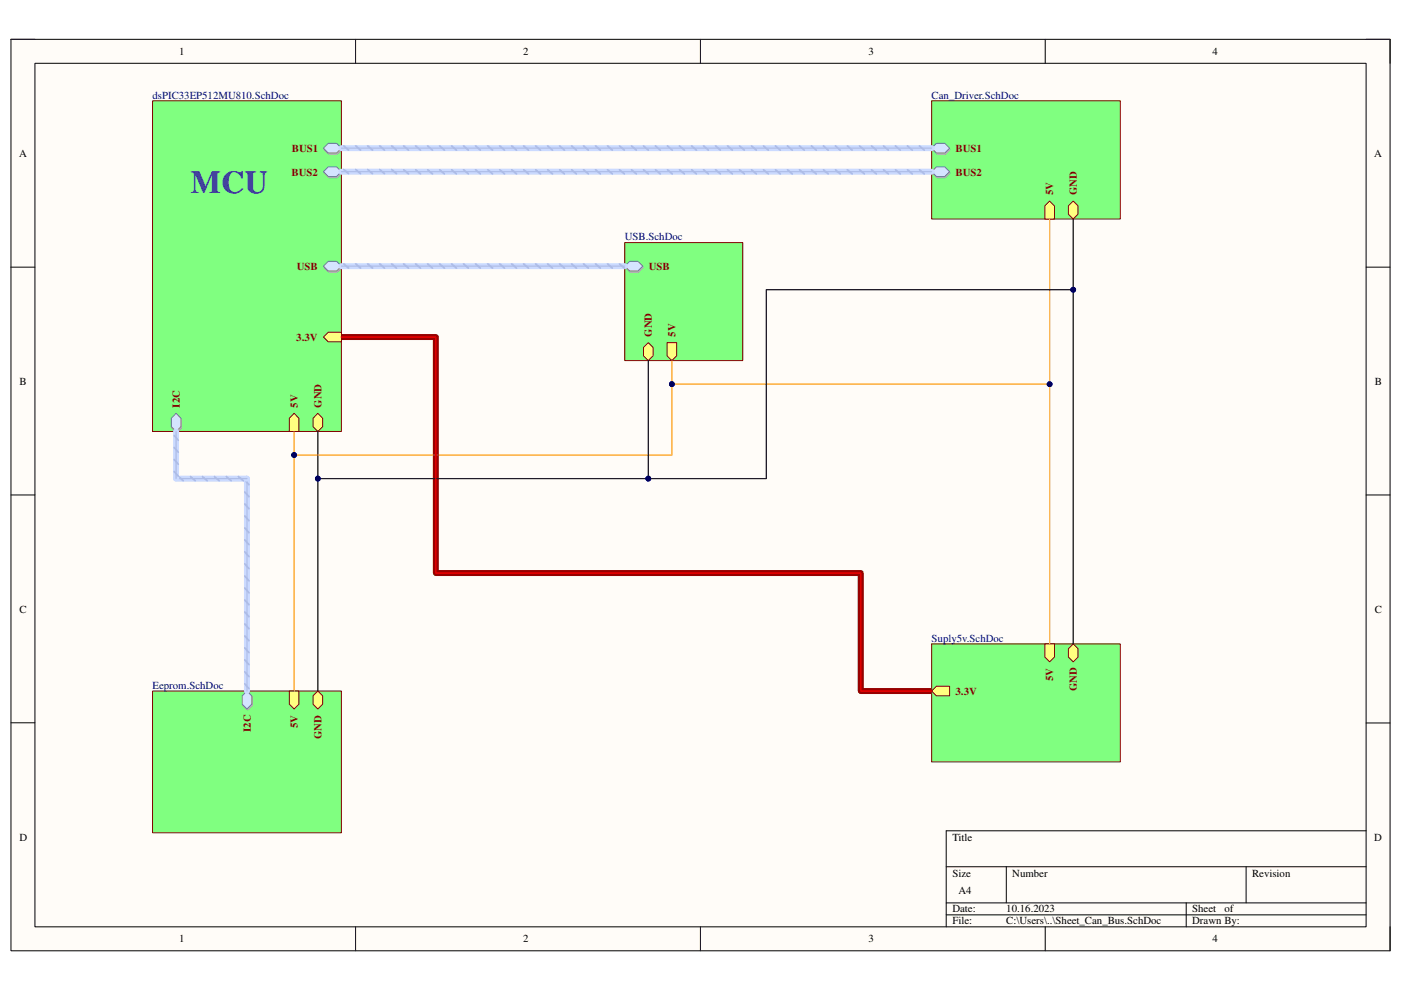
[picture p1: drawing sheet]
<svg xmlns="http://www.w3.org/2000/svg" width="297mm" height="210mm" viewBox="0 0 297 210" stroke-linecap="round" stroke-linejoin="round" font-family="sans-serif">
<path d="M2.3 8.3h292.4v193.3h-292.4z" fill-rule="evenodd" fill="#fffcf8"/>
<path d="M2.3 8.3h292.4v193.3h-292.4z" fill="none" stroke="#000" stroke-width=".21"/>
<path d="M7.4 13.4h282.2v183.1h-282.2z" fill-rule="evenodd" fill="#fffcf8"/>
<g fill="none" stroke="#000" stroke-width=".21">
<path d="M2.3 8.3h5.1M7.4 13.4h282.2v183.1h-282.2zM75.4 8.3v5.1M148.5 8.3v5.1M221.6 8.3v5.1M289.6 8.3h5.1v5.1M2.3 56.6h5.1M289.6 56.6h5.1M2.3 104.9h5.1M289.6 104.9h5.1M2.3 153.2h5.1M289.6 153.3h5.1"/>
<path d="M289.6 176.1h-89v20.4M75.4 196.5v5.1M148.5 196.5v5.1M200.6 183.8h89M200.6 191.4h89M200.6 194h89M213.4 183.8v7.6M221.6 196.5v5.1M251.5 191.4v5.1M264.2 183.8v7.6M294.7 196.5v5.1"/>
</g>
<path d="M72.4 71.5h20v50h90.1v25h15" fill="none" stroke="#980000" stroke-width="1.3"/>
<path d="M197.5 21.4h40v25h-40z" fill-rule="evenodd" fill="#80ff80"/>
<path d="M197.5 21.4h40v25h-40z" fill="none" stroke="#800000" stroke-width=".21"/>
<path d="M197.7 36.7l1-1.1h1.7l1.1 1.1-1.1 1h-1.7z" fill-rule="evenodd" fill="#bac0ca"/>
<path d="M197.7 36.7l1-1.1h1.7l1.1 1.1-1.1 1h-1.7z" fill="none" stroke="#a6acb6" stroke-width=".21"/>
<path d="M197.5 36.4l1-1h1.8l1 1-1 1h-1.8z" fill-rule="evenodd" fill="#d5e4ff"/>
<path d="M197.5 36.4l1-1h1.8l1 1-1 1h-1.8z" fill="none" stroke="#70809b" stroke-width=".21"/>
<path d="M197.7 31.7l1-1.1h1.7l1.1 1.1-1.1 1h-1.7z" fill-rule="evenodd" fill="#bac0ca"/>
<path d="M197.7 31.7l1-1.1h1.7l1.1 1.1-1.1 1h-1.7z" fill="none" stroke="#a6acb6" stroke-width=".21"/>
<path d="M197.5 31.4l1-1h1.8l1 1-1 1h-1.8z" fill-rule="evenodd" fill="#d5e4ff"/>
<path d="M197.5 31.4l1-1h1.8l1 1-1 1h-1.8z" fill="none" stroke="#70809b" stroke-width=".21"/>
<path d="M221.5 43.6l1-1 1.1 1v2.8h-2.1z" fill-rule="evenodd" fill="#ffff80"/>
<path d="M221.5 43.6l1-1 1.1 1v2.8h-2.1z" fill="none" stroke="#800000" stroke-width=".21"/>
<path d="M226.5 43.6l1-1 1.1 1v1.8l-1.1 1-1-1z" fill-rule="evenodd" fill="#ffff80"/>
<path d="M226.5 43.6l1-1 1.1 1v1.8l-1.1 1-1-1z" fill="none" stroke="#800000" stroke-width=".21"/>
<path d="M197.5 136.5h40v25h-40z" fill-rule="evenodd" fill="#80ff80"/>
<path d="M197.5 136.5h40v25h-40z" fill="none" stroke="#800000" stroke-width=".21"/>
<path d="M221.5 136.5h2.1v2.8l-1.1 1-1-1z" fill-rule="evenodd" fill="#ffff80"/>
<path d="M221.5 136.5h2.1v2.8l-1.1 1-1-1z" fill="none" stroke="#800000" stroke-width=".21"/>
<path d="M197.5 146.5l1-1h2.8v2h-2.8z" fill-rule="evenodd" fill="#ffff80"/>
<path d="M197.5 146.5l1-1h2.8v2h-2.8z" fill="none" stroke="#800000" stroke-width=".21"/>
<path d="M226.5 137.5l1-1 1.1 1v1.8l-1.1 1-1-1z" fill-rule="evenodd" fill="#ffff80"/>
<path d="M226.5 137.5l1-1 1.1 1v1.8l-1.1 1-1-1z" fill="none" stroke="#800000" stroke-width=".21"/>
<path d="M32.3 146.5h40.1v30.1h-40.1z" fill-rule="evenodd" fill="#80ff80"/>
<path d="M32.3 146.5h40.1v30.1h-40.1z" fill="none" stroke="#800000" stroke-width=".21"/>
<path d="M66.4 147.5l1-1 1 1v1.8l-1 1-1-1z" fill-rule="evenodd" fill="#ffff80"/>
<path d="M66.4 147.5l1-1 1 1v1.8l-1 1-1-1z" fill="none" stroke="#800000" stroke-width=".21"/>
<path d="M61.3 146.5h2.1v2.8l-1 1-1.1-1z" fill-rule="evenodd" fill="#ffff80"/>
<path d="M61.3 146.5h2.1v2.8l-1 1-1.1-1z" fill="none" stroke="#800000" stroke-width=".21"/>
<path d="M52.5 146.8l1 1v1.8l-1 1-1-1v-1.8z" fill-rule="evenodd" fill="#bac0ca"/>
<path d="M52.5 146.8l1 1v1.8l-1 1-1-1v-1.8z" fill="none" stroke="#a6acb6" stroke-width=".21"/>
<path d="M51.3 147.5l1.1-1 1 1v1.8l-1 1-1.1-1z" fill-rule="evenodd" fill="#d5e4ff"/>
<path d="M51.3 147.5l1.1-1 1 1v1.8l-1 1-1.1-1z" fill="none" stroke="#70809b" stroke-width=".21"/>
<path d="M132.5 51.4h25v25.1h-25z" fill-rule="evenodd" fill="#80ff80"/>
<path d="M132.5 51.4h25v25.1h-25z" fill="none" stroke="#800000" stroke-width=".21"/>
<path d="M133.6 55.7h1.8l1 1-1 1h-1.8l-1-1z" fill-rule="evenodd" fill="#bac0ca"/>
<path d="M133.6 55.7h1.8l1 1-1 1h-1.8l-1-1z" fill="none" stroke="#a6acb6" stroke-width=".21"/>
<path d="M132.5 56.4l1-1h1.8l1 1-1 1h-1.8z" fill-rule="evenodd" fill="#d5e4ff"/>
<path d="M132.5 56.4l1-1h1.8l1 1-1 1h-1.8z" fill="none" stroke="#70809b" stroke-width=".21"/>
<path d="M136.4 73.7l1.1-1.1 1 1.1v1.7l-1 1.1-1.1-1.1z" fill-rule="evenodd" fill="#ffff80"/>
<path d="M136.4 73.7l1.1-1.1 1 1.1v1.7l-1 1.1-1.1-1.1z" fill="none" stroke="#800000" stroke-width=".21"/>
<path d="M141.4 72.6h2.1v2.8l-1.1 1.1-1-1.1z" fill-rule="evenodd" fill="#ffff80"/>
<path d="M141.4 72.6h2.1v2.8l-1.1 1.1-1-1.1z" fill="none" stroke="#800000" stroke-width=".21"/>
<path d="M32.3 21.4h40.1v70.1h-40.1z" fill-rule="evenodd" fill="#80ff80"/>
<path d="M32.3 21.4h40.1v70.1h-40.1z" fill="none" stroke="#800000" stroke-width=".21"/>
<path d="M37.5 87.9l1 1v1.8l-1 1-1.1-1v-1.8z" fill-rule="evenodd" fill="#bac0ca"/>
<path d="M37.5 87.9l1 1v1.8l-1 1-1.1-1v-1.8z" fill="none" stroke="#a6acb6" stroke-width=".21"/>
<path d="M37.3 87.6l1.1 1.1v1.8l-1.1 1-1-1v-1.8z" fill-rule="evenodd" fill="#d5e4ff"/>
<path d="M37.3 87.6l1.1 1.1v1.8l-1.1 1-1-1v-1.8z" fill="none" stroke="#70809b" stroke-width=".21"/>
<path d="M68.7 36.7l1-1.1h1.8l1 1.1-1 1h-1.8z" fill-rule="evenodd" fill="#bac0ca"/>
<path d="M68.7 36.7l1-1.1h1.8l1 1.1-1 1h-1.8z" fill="none" stroke="#a6acb6" stroke-width=".21"/>
<path d="M68.6 36.4l1-1h1.8l1 1-1 1h-1.8z" fill-rule="evenodd" fill="#d5e4ff"/>
<path d="M68.6 36.4l1-1h1.8l1 1-1 1h-1.8z" fill="none" stroke="#70809b" stroke-width=".21"/>
<path d="M68.7 31.7l1-1.1h1.8l1 1.1-1 1h-1.8z" fill-rule="evenodd" fill="#bac0ca"/>
<path d="M68.7 31.7l1-1.1h1.8l1 1.1-1 1h-1.8z" fill="none" stroke="#a6acb6" stroke-width=".21"/>
<path d="M68.6 31.4l1-1h1.8l1 1-1 1h-1.8z" fill-rule="evenodd" fill="#d5e4ff"/>
<path d="M68.6 31.4l1-1h1.8l1 1-1 1h-1.8z" fill="none" stroke="#70809b" stroke-width=".21"/>
<path d="M68.6 71.5l1-1.1h2.8v2.1h-2.8z" fill-rule="evenodd" fill="#ffff80"/>
<path d="M68.6 71.5l1-1.1h2.8v2.1h-2.8z" fill="none" stroke="#800000" stroke-width=".21"/>
<path d="M67.4 87.6l1 1.1v1.8l-1 1-1-1v-1.8z" fill-rule="evenodd" fill="#ffff80"/>
<path d="M67.4 87.6l1 1.1v1.8l-1 1-1-1v-1.8z" fill="none" stroke="#800000" stroke-width=".21"/>
<path d="M68.7 56.7l1-1h1.8l1 1-1 1h-1.8z" fill-rule="evenodd" fill="#bac0ca"/>
<path d="M68.7 56.7l1-1h1.8l1 1-1 1h-1.8z" fill="none" stroke="#a6acb6" stroke-width=".21"/>
<path d="M68.6 56.4l1-1h1.8l1 1-1 1h-1.8z" fill-rule="evenodd" fill="#d5e4ff"/>
<path d="M68.6 56.4l1-1h1.8l1 1-1 1h-1.8z" fill="none" stroke="#70809b" stroke-width=".21"/>
<path d="M62.4 87.6l1 1.1v2.8h-2.1v-2.8z" fill-rule="evenodd" fill="#ffff80"/>
<path d="M62.4 87.6l1 1.1v2.8h-2.1v-2.8z" fill="none" stroke="#800000" stroke-width=".21"/>
<path d="M62.4 91.5v55" fill="none" stroke="#f90" stroke-width=".25"/>
<circle cx="62.4" cy="96.5" r=".51" fill="#000080"/>
<circle cx="62.4" cy="96.5" r=".51" fill="none" stroke="#000080" stroke-width=".21"/>
<path d="M67.4 91.5v55" fill="none" stroke="#000" stroke-width=".25"/>
<circle cx="67.4" cy="101.5" r=".51" fill="#000080"/>
<circle cx="67.4" cy="101.5" r=".51" fill="none" stroke="#000080" stroke-width=".21"/>
<path d="M142.4 76.5v20h-80" fill="none" stroke="#f90" stroke-width=".25"/>
<circle cx="62.4" cy="96.5" r=".51" fill="#000080"/>
<circle cx="62.4" cy="96.5" r=".51" fill="none" stroke="#000080" stroke-width=".21"/>
<circle cx="142.5" cy="81.4" r=".51" fill="#000080"/>
<circle cx="142.5" cy="81.4" r=".51" fill="none" stroke="#000080" stroke-width=".21"/>
<path d="M142.4 81.4h80.1v55.1" fill="none" stroke="#f90" stroke-width=".25"/>
<circle cx="142.5" cy="81.4" r=".51" fill="#000080"/>
<circle cx="142.5" cy="81.4" r=".51" fill="none" stroke="#000080" stroke-width=".21"/>
<circle cx="222.5" cy="81.5" r=".5" fill="#000080"/>
<circle cx="222.5" cy="81.5" r=".5" fill="none" stroke="#000080" stroke-width=".21"/>
<path d="M222.5 46.4v35" fill="none" stroke="#f90" stroke-width=".25"/>
<circle cx="222.5" cy="81.5" r=".5" fill="#000080"/>
<circle cx="222.5" cy="81.5" r=".5" fill="none" stroke="#000080" stroke-width=".21"/>
<path d="M227.5 46.4v90.1" fill="none" stroke="#000" stroke-width=".25"/>
<circle cx="227.5" cy="61.4" r=".51" fill="#000080"/>
<circle cx="227.5" cy="61.4" r=".51" fill="none" stroke="#000080" stroke-width=".21"/>
<path d="M227.5 61.4h-65v40.1h-95.1" fill="none" stroke="#000" stroke-width=".25"/>
<circle cx="67.4" cy="101.5" r=".51" fill="#000080"/>
<circle cx="67.4" cy="101.5" r=".51" fill="none" stroke="#000080" stroke-width=".21"/>
<circle cx="137.5" cy="101.5" r=".51" fill="#000080"/>
<circle cx="137.5" cy="101.5" r=".51" fill="none" stroke="#000080" stroke-width=".21"/>
<circle cx="227.5" cy="61.4" r=".51" fill="#000080"/>
<circle cx="227.5" cy="61.4" r=".51" fill="none" stroke="#000080" stroke-width=".21"/>
<path d="M137.5 76.5v25" fill="none" stroke="#000" stroke-width=".25"/>
<circle cx="137.5" cy="101.5" r=".51" fill="#000080"/>
<circle cx="137.5" cy="101.5" r=".51" fill="none" stroke="#000080" stroke-width=".21"/>
<path d="M72.4 71.5h20v50h90.1v25h15" fill="none" stroke="#f00" stroke-width=".25"/>
<path d="M72.4 31.4h125.1M72.4 36.4h125.1M72.4 56.4h60.1M37.3 91.5v10h15.1v45" fill="none" stroke="#cbdaff" stroke-width="1.3"/>
<g fill="none" stroke="#adbce7" stroke-width=".38">
<path d="M72.9 30.9l1 .9M72.9 35.9l1 .9M75.4 30.9l1.1 .9M75.4 35.9l1.1 .9M78 30.9l1 .9M78 35.9l1 .9M80.5 30.9l1 .9M80.5 35.9l1 .9M83.1 30.9l1 .9M83.1 35.9l1 .9M85.6 30.9l1 .9M85.6 36l1 .9"/>
<path d="M88.1 30.9l1.1 .9M88.1 36l1.1 .9M90.7 30.9l1 .9M90.7 36l1 .9M93.2 30.9l1 .9M93.2 36l1 .9M95.8 30.9l1 .9M95.8 36l1 .9M98.3 30.9l1 .9M98.3 36l1 .9M100.8 30.9l1.1 .9M100.8 36l1.1 .9"/>
<path d="M103.4 30.9l1 .9M103.4 36l1 .9M106 30.9l1 .9M106 36l1 .9M108.5 30.9l1 .9M108.5 36l1 .9M111 30.9l1.1 .9M111 36l1.1 .9M113.6 30.9l1 .9M113.6 36l1 .9M116.1 30.9l1 .9M116.1 36l1 .9"/>
<path d="M118.7 30.9l1 .9M118.7 36l1 .9M121.2 30.9l1 .9M121.2 36l1 .9M123.7 30.9l1.1 .9M123.7 36l1.1 .9M126.3 30.9l1 .9M126.3 36l1 .9M128.8 30.9l1 .9M128.8 36l1 .9M131.4 30.9l1 .9M131.4 36l1 .9"/>
<path d="M133.9 30.9l1 .9M133.9 36l1 .9M136.4 30.9l1.1 .9M136.4 36l1.1 .9M139 30.9l1 .9M139 36l1 .9M141.5 30.9l1 .9M141.5 36l1 .9M144.1 30.9l1 .9M144.1 36l1 .9M146.6 30.9l1.1 .9M146.6 36l1.1 .9"/>
<path d="M149.2 30.9l1 .9M149.2 36l1 .9M151.7 30.9l1 .9M151.7 36l1 .9M154.3 30.9l1 .9M154.3 36l1 .9M156.8 30.9l1 .9M156.8 36l1 .9M159.3 30.9l1.1 .9M159.3 36l1.1 .9M161.9 30.9l1 .9M161.9 36l1 .9"/>
<path d="M164.4 30.9l1 .9M164.4 36l1 .9M167 30.9l1 .9M167 36l1 .9M169.5 30.9l1 .9M169.5 36l1 .9M172 30.9l1.1 .9M172 36l1.1 .9M174.6 30.9l1 .9M174.6 36l1 .9M177.1 30.9l1 .9M177.1 36l1 .9"/>
<path d="M179.7 30.9l1 .9M179.7 36l1 .9M182.2 30.9l1.1 .9M182.2 36l1.1 .9M184.8 30.9l1 .9M184.8 36l1 .9M187.3 30.9l1 .9M187.3 36l1 .9M189.9 30.9l1 .9M189.9 36l1 .9M192.4 30.9l1 .9M192.4 36l1 .9"/>
<path d="M194.9 30.9l1.1 .9M194.9 36l1.1 .9M72.9 56l1 .9M75.4 56l1.1 .9M78 56l1 .9M80.5 56l1 .9M83.1 56l1 .9M85.6 56l1 .9M88.1 56l1.1 .9M90.7 56l1 .9M93.2 56l1 .9M95.8 56l1 .9"/>
<path d="M98.3 56l1 .9M100.8 56l1.1 .9M103.4 56l1 .9M106 56l1 .9M108.5 56l1 .9M111 56l1.1 .9M113.6 56l1 .9M116.1 56l1 .9M118.7 56l1 .9M121.2 56l1 .9M123.7 56l1.1 .9M126.3 56l1 .9"/>
<path d="M128.8 56l1 .9M131.4 56l1 .9M36.9 94.9l.9 1M36.9 99.9l.9 1.1M36.9 97.4l.9 1M36.9 92.3l.9 1M37.8 101l1.1 .9M40.4 101l1 .9M42.9 101l1 .9M45.5 101l1 .9M48 101l1 .9M50.5 101l1.1 .9"/>
<path d="M51.9 119.5l.9 1.1M51.9 117l.9 1M51.9 114.5l.9 1M51.9 111.9l.9 1M51.9 109.4l.9 1M51.9 106.8l.9 1.1M51.9 104.3l.9 1M51.9 101.8l.9 1M51.9 139.9l.9 1M51.9 137.4l.9 1M51.9 134.8l.9 1M51.9 132.3l.9 1"/>
<path d="M51.9 129.8l.9 1M51.9 127.2l.9 1M51.9 124.7l.9 1M51.9 122.1l.9 1M51.9 145l.9 1M51.9 142.5l.9 1"/>
</g>
<path d="M72.4 31.4h125.1M72.4 36.4h125.1M72.4 56.4h60.1M37.3 91.5v10h15.1v45" fill="none" stroke="#adbce7" stroke-width=".25"/>
<text font-size="6.9" fill="#00f" x="40.4" y="40.9">MCU</text>
<g font-size="2.3">
<text x="38" y="11.7">1</text>
<text x="110.9" y="11.7">2</text>
<text x="184.1" y="11.7">3</text>
<text x="257.1" y="11.7">4</text>
<text x="4.1" y="33.3">A</text>
<text x="291.4" y="33.3">A</text>
<text x="4.1" y="81.6">B</text>
<text x="291.5" y="81.6">B</text>
<text x="4.1" y="129.9">C</text>
<text x="291.5" y="129.9">C</text>
<text x="4.1" y="178.2">D</text>
<text x="201.9" y="178.2">Title</text>
<text x="291.4" y="178.2">D</text>
<text x="201.9" y="185.8">Size</text>
<text x="214.6" y="185.8">Number</text>
<text x="265.5" y="185.8">Revision</text>
<text x="203.2" y="189.7">A4</text>
<text x="201.9" y="193.5">Date:</text>
<text x="201.9" y="196">File:</text>
<text x="213.4" y="196">C:\Users\..\Sheet_Can_Bus.SchDoc</text>
<text x="213.4" y="193.5">10.16.2023</text>
<text x="252.8" y="193.5">Sheet</text>
<text x="252.8" y="196">Drawn By:</text>
<text x="259.6" y="193.5">of</text>
<text x="38" y="199.8">1</text>
<text x="110.9" y="199.8">2</text>
<text x="184.1" y="199.8">3</text>
<text x="257.1" y="199.8">4</text>
</g>
<g font-size="2.3" fill="#000080">
<text x="32.3" y="20.9">dsPIC33EP512MU810.SchDoc</text>
<text x="197.5" y="20.9">Can_Driver.SchDoc</text>
<text x="132.5" y="50.9">USB.SchDoc</text>
<text x="197.5" y="136">Suply5v.SchDoc</text>
<text x="32.3" y="146">Eeprom.SchDoc</text>
</g>
<g font-size="2.3" fill="#800000">
<text x="61.9" y="32.2">BUS1</text>
<text x="202.6" y="32.2">BUS1</text>
<text x="61.8" y="37.2">BUS2</text>
<text x="202.6" y="37.2">BUS2</text>
<text x="223.3" y="41.4" transform="rotate(-90 223.3 41.4)">5V</text>
<text x="228.3" y="41.4" transform="rotate(-90 228.3 41.4)">GND</text>
<text x="62.9" y="57.2">USB</text>
<text x="137.5" y="57.2">USB</text>
<text x="138.2" y="71.4" transform="rotate(-90 138.2 71.4)">GND</text>
<text x="143.3" y="71.4" transform="rotate(-90 143.3 71.4)">5V</text>
<text x="62.8" y="72.2">3.3V</text>
<text x="38.1" y="86.4" transform="rotate(-90 38.1 86.4)">I2C</text>
<text x="63.2" y="86.4" transform="rotate(-90 63.2 86.4)">5V</text>
<text x="68.2" y="86.4" transform="rotate(-90 68.2 86.4)">GND</text>
<text x="202.6" y="147.3">3.3V</text>
<text x="223.3" y="144.4" transform="rotate(-90 223.3 144.4)">5V</text>
<text x="228.3" y="146.6" transform="rotate(-90 228.3 146.6)">GND</text>
<text x="53.2" y="155.2" transform="rotate(-90 53.2 155.2)">I2C</text>
<text x="63.2" y="154.4" transform="rotate(-90 63.2 154.4)">5V</text>
<text x="68.2" y="156.6" transform="rotate(-90 68.2 156.6)">GND</text>
</g>
</svg>
